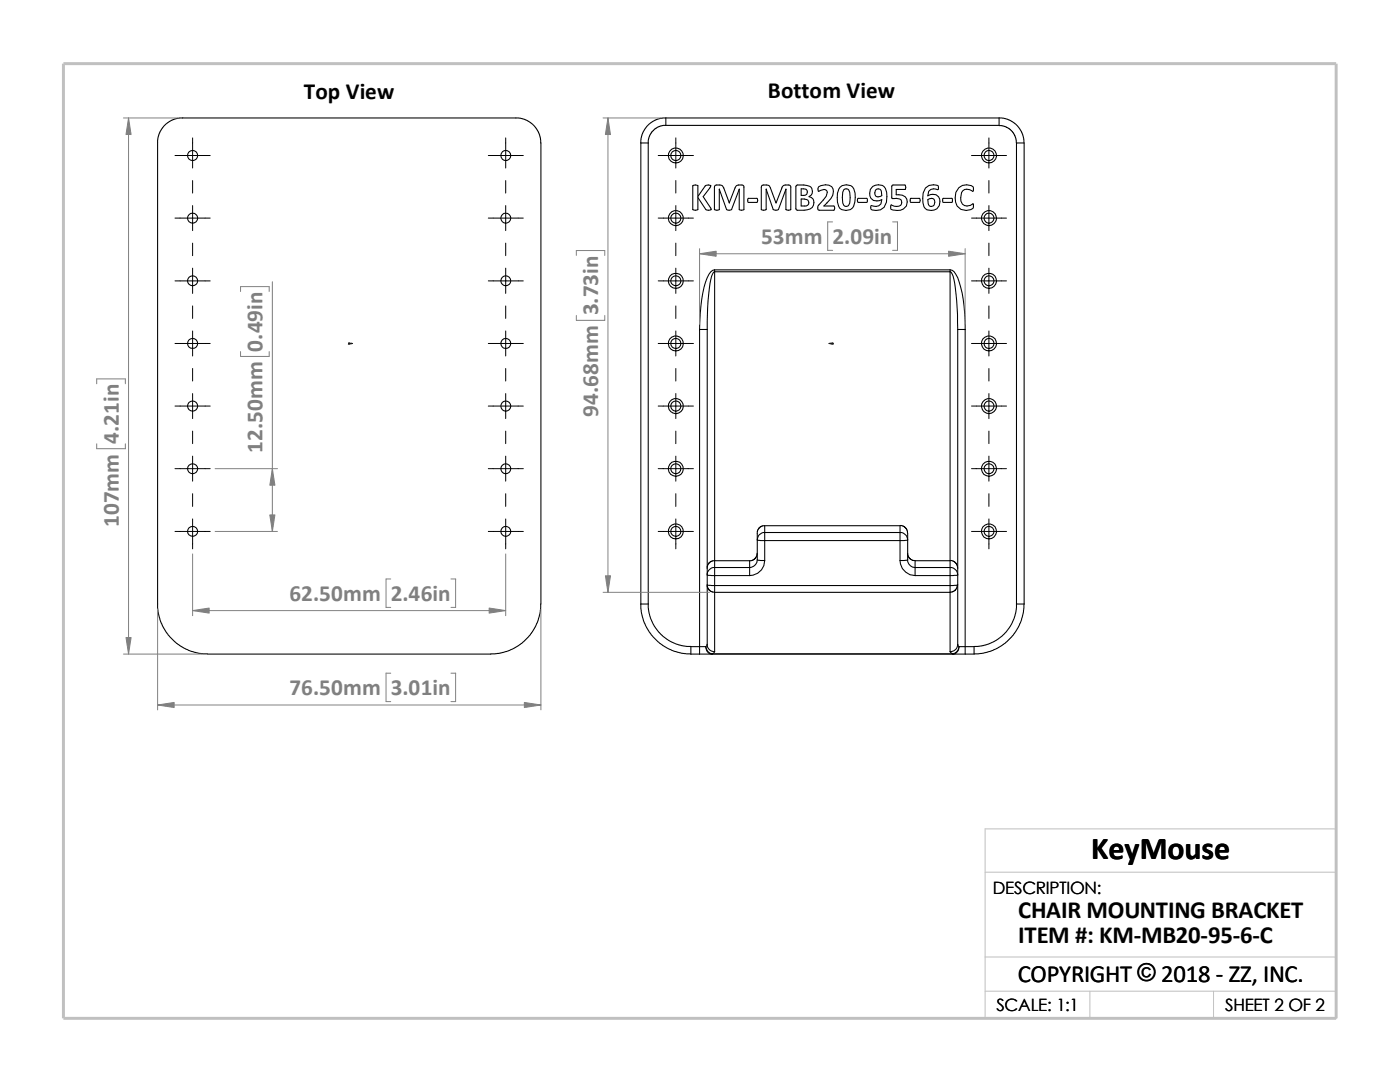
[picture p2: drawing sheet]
<svg xmlns="http://www.w3.org/2000/svg" width="279mm" height="216mm" viewBox="0 0 279 216" stroke-linecap="round" stroke-linejoin="round" font-family="sans-serif">
<path d="M196.6 174h70.1M196.6 197.8h70.1M196.6 191h70.1M217.5 197.8v5.4M242.2 197.8v5.4M26.8 203.2h239.9v-37.8h-70.1v37.8" fill="none" stroke="#c0c0c0" stroke-width=".2"/>
<path d="M12.7 12.7h254v190.5h-254z" fill="none" stroke="#c0c0c0" stroke-width=".59"/>
<g fill="none" stroke="#000" stroke-width=".21">
<path d="M31.5 28.5l.2-1.6 .9-1.7 1.5-1.1 1.7-.6h67.7l1.8 .6 1.4 1.1 1 1.7 .2 1.6v92M31.5 28.5v92.9l.4 2.3 .7 1.5 .9 1.5 1.4 1.4 1.8 1.2 1.6 .7 1.5 .4 1.6 .1M127.9 28.5v92M127.9 28.5h1.5M129.4 28.5v92M132.9 23.5l-.9 .1-1.1 .3-1.1 .7-.7 .6-1 1.7-.2 1.6M132.9 23.5h66.5M132.9 25h-.6l-.9 .3-1.1 .8-.8 1.3-.1 1.1M132.9 23.5v1.5M138.3 37l.5-.1 .5 .1v2.2l1.5-2.1a.87 .87 0 0 1 1.1 0l-1.6 2.1 1.6 2.6a.87 .87 0 0 1-1.1 0l-1.5-2.4v2.4a.85 .85 0 0 1-1 0zM143.6 37.8v4l-.5 .2-.5-.1v-4.6l.1-.3 .9-.1 .6 .2 1.3 3.4M143.6 37.8l1.4 4a.85 .85 0 0 0 1 0l1.5-4"/>
<path d="M143.6 37.8h.1M147.5 37.8v4a.72 .72 0 0 0 1 0l-.1-4.7a1.18 1.18 0 0 0-1.7 .4l-1.2 3M147.5 37.8h.1M149.3 39.6h1.7a.49 .49 0 0 1 0 .8h-1.6l-.2-.2zM152.9 37.8v4l-.5 .2-.5-.2v-4.5l.2-.3 .9-.1 .5 .2 1.4 3.4 1.1-3a.71 .71 0 0 1 .7-.6l.9 .1 .2 .2v4.6a.76 .76 0 0 1-.9 0l-.1-4M152.9 37.8l1.4 4a.91 .91 0 0 0 1.1 0l1.4-4M152.9 37.8h.1M156.8 37.8h.1M158.9 37a2.51 2.51 0 0 1 2.1 0 1.17 1.17 0 0 1 1.1 .9 1.17 1.17 0 0 1-.6 1.3 1.34 1.34 0 0 1 .9 1.5 1.34 1.34 0 0 1-1.3 1.2l-2 .1-.3-.3zM159.9 39.7a1.17 1.17 0 0 1 1.5 .5 .65 .65 0 0 1-.1 .7 .65 .65 0 0 1-.7 .2h-.7zM159.9 37.7l1 .1a.69 .69 0 0 1 .2 .7 .69 .69 0 0 1-.7 .5h-.5zM163.4 37.3a2.37 2.37 0 0 1 2.6 0 1.87 1.87 0 0 1-.2 2.3l-1.4 1.5h2a.61 .61 0 0 1 0 .9l-3.1-.1a.91 .91 0 0 1 .1-1l1.5-1.7 .2-.8a.64 .64 0 0 0-.6-.6l-1.1 .4-.2-.5z"/>
<path d="M167.7 37.3a1.72 1.72 0 0 1 1.9-.4 1.72 1.72 0 0 1 1 1.6 4.2 4.2 0 0 1-.5 3 1.72 1.72 0 0 1-1.9 .4 1.72 1.72 0 0 1-1.1-1.6 3.7 3.7 0 0 1 .6-3zM168.4 37.8a.72 .72 0 0 1 1 .1 4 4 0 0 1-.1 3.1 .67 .67 0 0 1-.9 0 4.3 4.3 0 0 1 0-3.2zM171.2 39.6h1.7a.56 .56 0 0 1 0 .8h-1.7l-.1-.4zM174.2 37.2a1.67 1.67 0 0 1 1.7-.3 1.67 1.67 0 0 1 1.1 1.5l-.1 1.9a2.14 2.14 0 0 1-3.1 1.4v-.5l.1-.2a1.58 1.58 0 0 0 1.9-.3l.2-.9a1.47 1.47 0 0 1-1.7 .2 1.47 1.47 0 0 1-.7-1.4l.1-.8zM174.9 37.8a.67 .67 0 0 1 1 .4l.1 .8a.82 .82 0 0 1-1.4-.2l.1-.8zM178 37.1l.2-.2h2.4a.67 .67 0 0 1 0 .9h-1.7v1.1h.3a1.57 1.57 0 0 1 1.9 1.2 1.57 1.57 0 0 1-1.4 1.9 2.78 2.78 0 0 1-1.9-.3 .66 .66 0 0 1 .1-.8 1.82 1.82 0 0 0 1.8 .1 .82 .82 0 0 0-.2-1.3l-1.5-.2zM181.7 39.6h1.7a.49 .49 0 0 1 0 .8h-1.6l-.1-.2zM184.7 37.5a2.28 2.28 0 0 1 2.5-.4l.1 .7h-.1a1.48 1.48 0 0 0-1.9 .4l-.1 .9a1.52 1.52 0 0 1 1.9 0 1.52 1.52 0 0 1 .4 1.9 1.81 1.81 0 0 1-3.1 .3 4.8 4.8 0 0 1 .3-3.8zM185.2 39.8a.82 .82 0 0 1 1.3 .2l-.1 .9a.64 .64 0 0 1-.6 .3 .64 .64 0 0 1-.5-.5zM188.1 39.7l1.8-.1a.56 .56 0 0 1 0 .8h-1.7zM191.3 37.5a2.31 2.31 0 0 1 2.9-.2l.1 .7-.2 .2a1.43 1.43 0 0 0-2.2 .2 1.93 1.93 0 0 0 .6 2.6 1.83 1.83 0 0 0 1.7-.3v.9a2.21 2.21 0 0 1-2.5 .1 2.21 2.21 0 0 1-1.1-2.2l.2-1.1zM199.4 23.5v1.5h-66.5"/>
<path d="M199.4 23.5l.9 .1 1 .3 .8 .4 .9 .8 1 1.5 .3 1v.9M199.4 25.1l1.3 .2 1.1 .7 .7 1 .4 1.5M202.9 28.5v92M202.9 28.5h1.5v92M142.6 53.8v.4M142.6 54.2v57.7M142.6 54.2h47M142.6 53.8h47M142.6 53.8a2.02 2.02 0 0 0-1.5 1.6 29.7 29.7 0 0 0-1.5 10.3M142.6 54.2a1.9 1.9 0 0 0-.7 1.6 50.2 50.2 0 0 0-.8 9.9M145.5 40.5h.1M189.6 54.2a1.91 1.91 0 0 1 .8 1.6 54.2 54.2 0 0 1 .7 9.9"/>
<path d="M189.6 53.8a1.99 1.99 0 0 1 1.5 1.6 28.6 28.6 0 0 1 1.5 10.3M189.6 53.8v.4M189.6 54.2v57.7M139.6 65.7v63.3M139.6 65.7h1.5M141.1 65.7v47.7M191.1 65.7h1.5M191.1 65.7v47.7M192.6 65.7v63.3M141.1 114.7l1.5 .2M141.1 116.7l1.5 .1M141.1 113.4v1.3"/>
<path d="M141.1 114.7v2M141.1 116.7l.2 .7 .3 .5 1 .3M141.1 116.7v11.9M142.6 111.9l-.7 .1-.4 .4-.3 .5-.1 .5M142.6 116.8v1.4M142.6 118.2v11.8M142.6 113.2v1.7M142.6 111.9v1.3M142.6 118.2h47M142.6 111.9h7M142.6 114.9v1.9M142.6 114.9h7"/>
<path d="M142.6 116.8h47M142.6 113.2h7M142.6 113.2a1.45 1.45 0 0 0-1.5 1.5M149.6 111.9v1.3M149.6 113.2v1.7M151.1 107.7l1.5 .2M151.1 111.7l1.5 .1M151.1 111.7a1.57 1.57 0 0 1-1.5 1.5M151.1 107.7v4M151.1 110.4l-.1 .6-.4 .5-1 .4M152.6 104.9l-.7 .1-.6 .7-.2 .3v1.7M152.6 106.3v1.6"/>
<path d="M152.6 104.9h27v1.4M152.6 104.9v1.4M152.6 111.8a2.98 2.98 0 0 1-3 3.1M152.6 107.9h27M152.6 106.3h27M152.6 107.9v3.9M152.6 106.3a1.45 1.45 0 0 0-1.5 1.4M179.6 104.9l.8 .1 .5 .6 .2 .8v1.3M179.6 106.3v1.6M179.6 106.3a1.52 1.52 0 0 1 1.5 1.4M179.6 111.8a3 3 0 0 0 3 3.1M179.6 107.9v3.9"/>
<path d="M181.1 107.7l-1.5 .2M181.1 111.7l-1.5 .1M181.1 110.4l.1 .5 .3 .5 .4 .3 .7 .2M181.1 111.7a1.48 1.48 0 0 0 1.5 1.5M181.1 107.7v4M182.6 111.9v1.3M182.6 111.9h7M182.6 114.9h7M182.6 113.2h7M182.6 113.2v1.7M189.6 116.8v1.4M189.6 118.2v11.8"/>
<path d="M189.6 113.2v1.7M189.6 113.2a1.52 1.52 0 0 1 1.5 1.5M189.6 111.9v1.3M189.6 114.9v1.9M189.6 111.8l.6 .1 .4 .3 .4 .5 .1 .7M191.1 116.7l-.3 .9-.5 .4-.7 .2M191.1 113.4v1.3M191.1 114.7v2M191.1 114.7l-1.5 .2M191.1 116.7l-1.5 .1M191.1 116.7v11.9M107.9 120.5l-.1 1.6-.4 1.6-.6 1.5-1 1.5-1.7 1.7-1.4 .9-1.6 .7-1.6 .4-1.5 .1h-56.6"/>
<path d="M127.9 120.5h1.5M127.9 120.5l.1 1.8 .6 2 .9 1.8 1.1 1.2 1.7 1.5 1.7 1 2 .5 1.9 .2M129.4 120.5l.1 1.5 .4 1.5 .7 1.5 1.2 1.5 1.6 1.3 1.5 .7 1.5 .4 1.5 .1M137.9 130.5h1.7M139.6 129h1.2M139.6 129h-1.7v1.5M139.6 130.5h2.5M139.6 129v1.5M140.8 129a1.57 1.57 0 0 0 1.3 1.5M140.8 129a1.39 1.39 0 0 0 1.3 1.5M141.1 128.6a1.45 1.45 0 0 0 1.5 1.4M141.1 128.6l-.3 .4"/>
<path d="M142.1 130.5h48.1M142.1 130.5h.1M142.6 130l-.5 .5M189.6 130l.6 .5M190.2 130.5h.1M190.2 130.5h2.4M191.1 128.6l.3 .4M191.1 128.6a1.52 1.52 0 0 1-1.5 1.4M191.4 129h1.2M191.4 129a1.59 1.59 0 0 1-1.2 1.5M191.4 129a1.39 1.39 0 0 1-1.2 1.5M192.6 129h1.8"/>
<path d="M192.6 129v1.5M194.4 129v1.5h-1.8M202.9 120.5l-.1 1.5-.4 1.5-.8 1.5-1.2 1.5-1.6 1.3-1.4 .7-1.6 .4-1.4 .1M202.9 120.5h1.5M204.4 120.5l-.2 1.8-.6 2-1.3 2.4-1.4 1.4-1.8 1.2-1.6 .7-1.5 .4-1.6 .1"/>
<circle cx="38.4" cy="31" r="1.01"/>
<circle cx="100.9" cy="31" r="1"/>
<circle cx="134.9" cy="31" r="1.49"/>
<circle cx="134.9" cy="31" r="1.01"/>
<circle cx="197.4" cy="31" r="1.5"/>
<circle cx="197.4" cy="31" r="1"/>
<circle cx="38.4" cy="56" r="1"/>
<circle cx="38.4" cy="43.5" r="1"/>
<circle cx="100.9" cy="56" r=".99"/>
<circle cx="100.9" cy="43.5" r=".99"/>
<circle cx="134.9" cy="56" r="1"/>
<circle cx="134.9" cy="43.5" r="1.5"/>
<circle cx="134.9" cy="56" r="1.5"/>
<circle cx="134.9" cy="43.5" r="1"/>
<circle cx="197.4" cy="56" r=".99"/>
<circle cx="197.4" cy="43.5" r="1.51"/>
<circle cx="197.4" cy="56" r="1.51"/>
<circle cx="197.4" cy="43.5" r=".99"/>
<circle cx="38.4" cy="68.5" r="1"/>
<circle cx="100.9" cy="68.5" r=".99"/>
<circle cx="134.9" cy="68.5" r="1"/>
<circle cx="134.9" cy="68.5" r="1.5"/>
<circle cx="197.4" cy="68.5" r=".99"/>
<circle cx="197.4" cy="68.5" r="1.51"/>
<circle cx="38.4" cy="81" r="1.01"/>
<circle cx="38.4" cy="93.5" r="1"/>
<circle cx="100.9" cy="81" r="1"/>
<circle cx="100.9" cy="93.5" r=".99"/>
<circle cx="134.9" cy="81" r="1.01"/>
<circle cx="134.9" cy="81" r="1.5"/>
<circle cx="134.9" cy="93.5" r="1.5"/>
<circle cx="134.9" cy="93.5" r="1"/>
<circle cx="197.4" cy="81" r="1"/>
<circle cx="197.4" cy="81" r="1.51"/>
<circle cx="197.4" cy="93.5" r="1.51"/>
<circle cx="197.4" cy="93.5" r=".99"/>
<circle cx="38.4" cy="106" r="1"/>
<circle cx="100.9" cy="106" r=".99"/>
<circle cx="134.9" cy="106" r="1"/>
<circle cx="134.9" cy="106" r="1.5"/>
<circle cx="197.4" cy="106" r=".99"/>
<circle cx="197.4" cy="106" r="1.51"/>
</g>
<g fill="#00f" stroke="#00f" stroke-width=".2">
<path d="M70 68.5h.4l-.4 .1z"/>
<path d="M165.4 68.5h.4v.1z"/>
</g>
<path d="M69.6 68.5h.8M69.6 68.4l.2 .3M69.7 68.5h.1M69.7 68.4v.3M69.8 68.4l-.3 .3M165.4 68.5h.9M166 68.4l.3 .3M166.1 68.5h.1M166.1 68.4v.3M166.2 68.4l-.3 .3" fill="none" stroke="#00f" stroke-width=".2"/>
<g fill="none" stroke="#000" stroke-width=".2">
<path d="M34.9 31h7.1M38.4 27.5v6M38.4 36v2.5M97.5 31h6.9M100.9 27.5v6M100.9 36v2.5M131.4 31h7M134.9 27.5v6M134.9 36v2.5M193.9 31h7M197.4 27.5v6M197.4 36v2.5"/>
<path d="M34.9 56h7.1M34.9 43.5h7.1M38.4 41v5M38.4 48.5v2.5M38.4 53.5v5M97.5 56h6.9M97.5 43.5h6.9M100.9 41v5M100.9 48.5v2.5M100.9 53.5v5M131.4 56h7M131.4 43.5h7"/>
<path d="M134.9 41v5M134.9 48.5v2.5M134.9 53.5v5M193.9 56h7M193.9 43.5h7M197.4 41v5M197.4 48.5v2.5M197.4 53.5v5M34.9 68.5h7.1M38.4 61v2.5M38.4 66v5M38.4 73.5v2.5"/>
<path d="M38.4 78.5v5M97.5 68.5h6.9M100.9 61v2.5M100.9 66v5M100.9 73.5v2.5M100.9 78.5v5M131.4 68.5h7M134.9 61v2.5M134.9 66v5M134.9 73.5v2.5M134.9 78.5v5M193.9 68.5h7"/>
<path d="M197.4 61v2.5M197.4 66v5M197.4 73.5v2.5M197.4 78.5v5M34.9 93.5h7.1M34.9 81h7.1M38.4 86v2.5M38.4 91v5M38.4 98.5v2.5M97.5 93.5h6.9M97.5 81h6.9M100.9 86v2.5"/>
<path d="M100.9 91v5M100.9 98.5v2.5M131.4 93.5h7M131.4 81h7M134.9 86v2.5M134.9 91v5M134.9 98.5v2.5M193.9 93.5h7M193.9 81h7M197.4 86v2.5M197.4 91v5M197.4 98.5v2.5"/>
<path d="M34.9 106h7.1M38.4 103.5v6M97.5 106h6.9M100.9 103.5v6M131.4 106h7M134.9 103.5v6M193.9 106h7M197.4 103.5v6"/>
</g>
<g fill="none" stroke="#808080" stroke-width=".2">
<path d="M24.6 23.5h10.8M25.7 23.5v107M120.4 23.5h11.5M121.3 23.5v94.7M48 58.2v-1h5.7v1M54.4 56.2v49.8M115 51v-1h5.7v1M139.6 49.6v15.1M139.6 50.6h53M166.2 44.3h-1v5.7h1M178.1 44.3h1v5.7h-1M192.6 49.6v15.1"/>
<path d="M19.3 76.6v-1h5.7v1M48 70.1v1h5.7v-1M115 62.9v1h5.7v-1M19.3 88.6v.9h5.7v-.9M42.9 93.5h12.5M38.4 110.5v12.4M42.9 106h12.5M78 115.5h-1v5.7h1M90 115.5h.9v5.7h-.9M100.9 110.5v12.4M120.4 118.2h21.2M24.6 130.5h15.8"/>
<path d="M31.5 121.5v20.1M38.4 121.8h62.5M78 134.3h-1v5.7h1M90 134.3h.9v5.7h-.9M107.9 121.5v20.1M31.5 140.7h76.4"/>
</g>
<g fill="#808080" stroke="#808080" stroke-width=".2">
<path d="M38.4 121.8l3.3-.5v1z"/>
<path d="M97.6 121.3l3.3 .5-3.3 .5z"/>
<path d="M25.1 127.2h1.1l-.5 3.3z"/>
<path d="M25.7 23.5l.5 3.3h-1.1z"/>
<path d="M104.6 140.2l3.3 .5-3.3 .5z"/>
<path d="M31.5 140.7l3.3-.5v1z"/>
<path d="M54.4 93.5l.5 3.3h-1.1z"/>
<path d="M53.8 102.7h1.1l-.5 3.3z"/>
<path d="M121.3 23.5l.5 3.3h-1z"/>
<path d="M120.8 114.9h1l-.5 3.3z"/>
<path d="M139.6 50.6l3.3-.5v1z"/>
<path d="M189.3 50.1l3.3 .5-3.3 .5z"/>
</g>
<text font-size="6.4" x="217.8" y="171.4">KeyMouse</text>
<g font-size="4.9">
<text x="203.2" y="183.2">CHAIR MOUNTING BRACKET</text>
<text x="203.2" y="188.1">ITEM #: KM-MB20-95-6-C</text>
<text x="203.1" y="195.9">COPYRIGHT © 2018 - ZZ, INC.</text>
<text x="203.1" y="195.9">COPYRIGHT ©</text>
</g>
<g font-size="4.6">
<text x="60.6" y="19.7">Top View</text>
<text x="153.2" y="19.6">Bottom View</text>
</g>
<g font-size="4.6" fill="#808080">
<text x="151.9" y="48.7">53mm</text>
<text x="166.2" y="48.7">2.09in</text>
<text x="119.4" y="62.9" transform="rotate(-90 119.4 62.9)">3.73in</text>
<text x="52.4" y="70.1" transform="rotate(-90 52.4 70.1)">0.49in</text>
<text x="119.4" y="83.2" transform="rotate(-90 119.4 83.2)">94.68mm</text>
<text x="23.7" y="88.6" transform="rotate(-90 23.7 88.6)">4.21in</text>
<text x="52.4" y="90.4" transform="rotate(-90 52.4 90.4)">12.50mm</text>
<text x="23.7" y="105.2" transform="rotate(-90 23.7 105.2)">107mm</text>
<text x="57.7" y="120">62.50mm</text>
<text x="78" y="120">2.46in</text>
<text x="57.7" y="138.8">76.50mm</text>
<text x="78" y="138.8">3.01in</text>
</g>
<g font-size="3.4">
<text x="198.2" y="178.5">DESCRIPTION:</text>
<text x="198.8" y="201.7">SCALE: 1:1</text>
<text x="244.5" y="201.7">SHEET 2 OF 2</text>
</g>
</svg>
